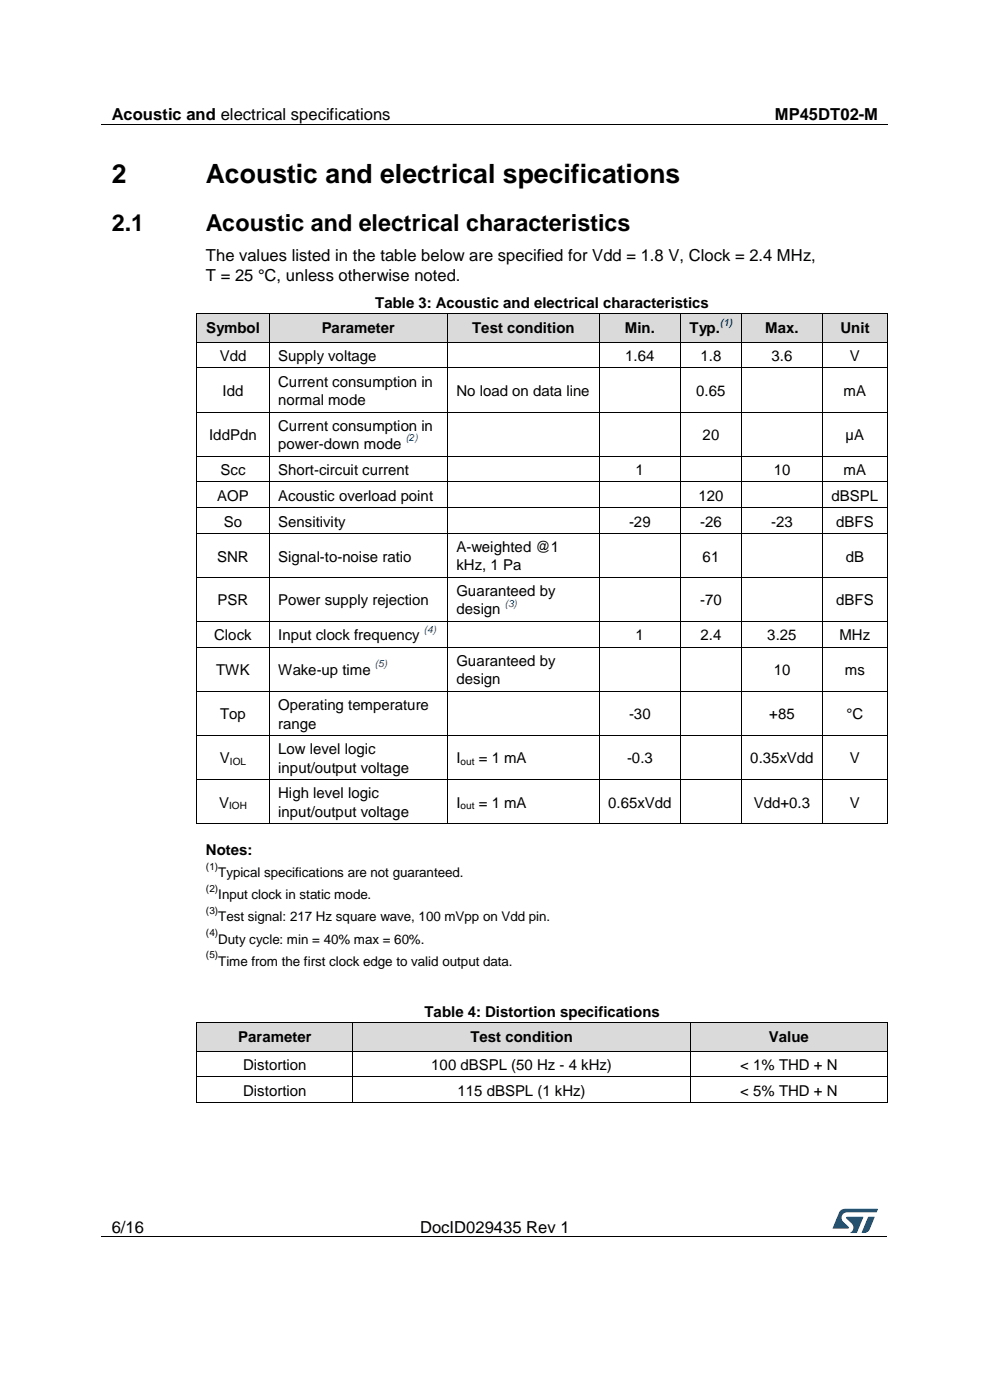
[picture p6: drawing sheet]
<svg xmlns="http://www.w3.org/2000/svg" width="210mm" height="297mm" viewBox="0 0 210 297" stroke-linecap="round" stroke-linejoin="round" font-family="sans-serif">
<path d="M21.5 26.5h166.7M21.5 262.4h166.7" fill="none" stroke="#000" stroke-width=".21"/>
<path d="M104.9 26.4h.1v.1h-.1zM61.6 262.3h.1v.2h-.1zM148 262.3h.1v.2h-.1z" fill="#000"/>
<g fill="#005288">
<path d="M178.2 256.9l.6-.4h.4h7l-.3 .7h-6.1a1.18 1.18 0 0 0-1.2 .7 1.18 1.18 0 0 0 .2 1.3l1.2 1.1v.3h-3.3z"/>
<path d="M184.2 258.2h1.3l-1 2.6a1.31 1.31 0 0 1-1.7 .7z"/>
<path d="M179.6 258.2h3.6l-1.5 3.4h-1.4a1.29 1.29 0 0 0 .4-2l-1.1-1.1z"/>
</g>
<g fill="#dadada">
<path d="M41.8 66.5h15.3v6h-15.3z" fill-rule="evenodd"/>
<path d="M57.1 66.5h37.8v6h-37.8z" fill-rule="evenodd"/>
<path d="M95 66.5h32.1v6h-32.1z" fill-rule="evenodd"/>
<path d="M127.2 66.5h17.1v6h-17.1z" fill-rule="evenodd"/>
<path d="M144.4 66.5h12.9v6h-12.9z" fill-rule="evenodd"/>
<path d="M157.3 66.5h17.2v6h-17.2z" fill-rule="evenodd"/>
<path d="M174.5 66.5h13.7v6h-13.7z" fill-rule="evenodd"/>
</g>
<g fill="#dadada">
<path d="M43.7 66.5h11.5v6h-11.5z"/>
<path d="M59 66.5h34v6h-34z"/>
<path d="M96.8 66.5h28.4v6h-28.4z"/>
<path d="M129 66.5h13.5v6h-13.5z"/>
<path d="M146.3 66.5h9.1v6h-9.1z"/>
<path d="M159.2 66.5h13.4v6h-13.4z"/>
<path d="M176.4 66.5h9.9v6h-9.9z"/>
</g>
<g fill="#000">
<path d="M41.7 72.5h.2v.2h-.2zM41.7 78h.2v.1h-.2zM41.7 66.5h.1zM41.9 72.5h.1v.2h-.1zM57 72.5h.1v.2h-.1zM57 78h.1v.1h-.1zM57 66.5h.1zM57.1 72.5h.2v.2h-.2zM94.8 72.5h.2v.2h-.2zM94.8 78h.2v.1h-.2zM94.8 66.5h.1zM95 72.5h.1v.2h-.1z"/>
<path d="M127 72.5h.2v.2h-.2zM127 78h.2v.1h-.2zM127 66.5h.1zM127.2 72.5h.1v.2h-.1zM144.3 72.5h.1v.2h-.1zM144.3 78h.1v.1h-.1zM144.3 66.5h.1zM144.4 72.5h.2v.2h-.2zM157.2 72.5h.2v.2h-.2zM157.2 78h.2v.1h-.2zM157.2 66.5h.1zM157.4 72.5h.1v.2h-.1z"/>
<path d="M174.4 72.5h.2v.2h-.2zM174.4 78h.2v.1h-.2zM174.6 72.5h.2v.2h-.2zM188.1 72.5h.2v.2h-.2zM188.1 78h.2v.1h-.2zM188.2 66.5h.1zM41.7 87.3h.2v.2h-.2zM41.7 96.7h.2v.2h-.2zM57 87.3h.1v.2h-.1zM57 96.7h.1v.2h-.1zM94.8 87.3h.2v.2h-.2zM94.8 96.7h.2v.2h-.2z"/>
<path d="M127 87.3h.2v.2h-.2zM127 96.7h.2v.2h-.2zM144.3 87.3h.1v.2h-.1zM144.3 96.7h.1v.2h-.1zM157.2 87.3h.2v.2h-.2zM157.2 96.7h.2v.2h-.2zM174.4 87.3h.2v.2h-.2zM174.4 96.7h.2v.2h-.2zM188.1 87.3h.2v.2h-.2zM188.1 96.7h.2v.2h-.2zM41.7 102.2h.2v.1h-.2zM41.7 107.6h.2v.2h-.2z"/>
<path d="M41.7 113.1h.2v.2h-.2zM57 102.2h.1v.1h-.1zM57 107.6h.1v.2h-.1zM57 113.1h.1v.2h-.1zM94.8 102.2h.2v.1h-.2zM94.8 107.6h.2v.2h-.2zM94.8 113.1h.2v.2h-.2zM127 102.2h.2v.1h-.2zM127 107.6h.2v.2h-.2zM127 113.1h.2v.2h-.2zM144.3 102.2h.1v.1h-.1zM144.3 107.6h.1v.2h-.1z"/>
<path d="M144.3 113.1h.1v.2h-.1zM157.2 102.2h.2v.1h-.2zM157.2 107.6h.2v.2h-.2zM157.2 113.1h.2v.2h-.2zM174.4 102.2h.2v.1h-.2zM174.4 107.6h.2v.2h-.2zM174.4 113.1h.2v.2h-.2zM188.1 102.2h.2v.1h-.2zM188.1 107.6h.2v.2h-.2zM188.1 113.1h.2v.2h-.2zM41.7 122.4h.2v.2h-.2zM41.7 131.8h.2v.2h-.2z"/>
<path d="M41.7 137.2h.2v.2h-.2zM57 122.4h.1v.2h-.1zM57 131.8h.1v.2h-.1zM57 137.2h.1v.2h-.1zM94.8 122.4h.2v.2h-.2zM94.8 131.8h.2v.2h-.2zM94.8 137.2h.2v.2h-.2zM127 122.4h.2v.2h-.2zM127 131.8h.2v.2h-.2zM127 137.2h.2v.2h-.2zM144.3 122.4h.1v.2h-.1zM144.3 131.8h.1v.2h-.1z"/>
<path d="M144.3 137.2h.1v.2h-.1zM157.2 122.4h.2v.2h-.2zM157.2 131.8h.2v.2h-.2zM157.2 137.2h.2v.2h-.2zM174.4 122.4h.2v.2h-.2zM174.4 131.8h.2v.2h-.2zM174.4 137.2h.2v.2h-.2zM188.1 122.4h.2v.2h-.2zM188.1 131.8h.2v.2h-.2zM188.1 137.2h.2v.2h-.2zM41.7 146.6h.2v.2h-.2zM41.7 156h.2v.1h-.2z"/>
<path d="M57 146.6h.1v.2h-.1zM57 156h.1v.1h-.1zM94.8 146.6h.2v.2h-.2zM94.8 156h.2v.1h-.2zM127 146.6h.2v.2h-.2zM127 156h.2v.1h-.2zM144.3 146.6h.1v.2h-.1zM144.3 156h.1v.1h-.1zM157.2 146.6h.2v.2h-.2zM157.2 156h.2v.1h-.2zM174.4 146.6h.2v.2h-.2zM174.4 156h.2v.1h-.2z"/>
<path d="M188.1 146.6h.2v.2h-.2zM188.1 156h.2v.1h-.2zM41.7 165.3h.2v.2h-.2zM41.7 174.7h.2v.1h-.2zM57 165.3h.1v.2h-.1zM57 174.7h.1v.1h-.1zM94.8 165.3h.2v.2h-.2zM94.8 174.7h.2v.1h-.2zM127 165.3h.2v.2h-.2zM127 174.7h.2v.1h-.2zM144.3 165.3h.1v.2h-.1zM144.3 174.7h.1v.1h-.1z"/>
<path d="M157.2 165.3h.2v.2h-.2zM157.2 174.7h.2v.1h-.2zM174.4 165.3h.2v.2h-.2zM174.4 174.7h.2v.1h-.2zM188.1 165.3h.2v.2h-.2zM188.1 174.7h.2v.1h-.2z"/>
</g>
<g fill="none" stroke="#000" stroke-width=".21">
<path d="M41.8 66.5v6M41.8 72.7v5.3M41.8 78.1v9.2M41.8 66.5h15.2M41.9 78.1h15.1M42 72.6h15M57.1 66.5v6M57.1 72.7v5.3M57.1 78.1v9.2M57.1 66.5h37.7M57.1 78.1h37.7M57.3 72.6h37.5"/>
<path d="M94.9 66.5v6M94.9 72.7v5.3M94.9 78.1v9.2M94.9 66.5h32.1M95 78.1h32M95.1 72.6h31.9M127.1 66.5v6M127.1 72.7v5.3M127.1 78.1v9.2M127.1 66.5h17.2M127.2 78.1h17.1M127.3 72.6h17"/>
<path d="M144.4 66.5v6M144.4 72.7v5.3M144.4 78.1v9.2M144.4 66.5h12.8M144.4 78.1h12.8M144.6 72.6h12.6M157.3 66.5v6M157.3 72.7v5.3M157.3 78.1v9.2M157.3 66.5h17.2M157.4 78.1h17M157.5 72.6h16.9"/>
<path d="M174.5 66.5v6M174.5 72.7v5.3M174.5 78.1v9.2M174.5 66.5h13.7M174.6 78.1h13.5M174.8 72.6h13.3M188.2 66.5v6M188.2 72.7v5.3M188.2 78.1v9.2M41.8 87.5v9.2M41.8 96.9v5.3M41.9 87.4h15.1"/>
<path d="M41.9 96.8h15.1M57.1 87.5v9.2M57.1 96.9v5.3M57.1 87.4h37.7M57.1 96.8h37.7M94.9 87.5v9.2M94.9 96.9v5.3M95 87.4h32M95 96.8h32M127.1 87.5v9.2M127.1 96.9v5.3M127.2 87.4h17.1"/>
<path d="M127.2 96.8h17.1M144.4 87.5v9.2M144.4 96.9v5.3M144.4 87.4h12.8M144.4 96.8h12.8M157.3 87.5v9.2M157.3 96.9v5.3M157.4 87.4h17M157.4 96.8h17M174.5 87.5v9.2M174.5 96.9v5.3M174.6 87.4h13.5"/>
<path d="M174.6 96.8h13.5M188.2 87.5v9.2M188.2 96.9v5.3M41.8 102.3v5.3M41.8 107.8v5.3M41.8 113.3v9.1M41.9 102.2h15.1M41.9 107.7h15.1M41.9 113.2h15.1M57.1 102.3v5.3M57.1 107.8v5.3M57.1 113.3v9.1"/>
<path d="M57.1 102.2h37.7M57.1 107.7h37.7M57.1 113.2h37.7M94.9 102.3v5.3M94.9 107.8v5.3M94.9 113.3v9.1M95 102.2h32M95 107.7h32M95 113.2h32M127.1 102.3v5.3M127.1 107.8v5.3M127.1 113.3v9.1"/>
<path d="M127.2 102.2h17.1M127.2 107.7h17.1M127.2 113.2h17.1M144.4 102.3v5.3M144.4 107.8v5.3M144.4 113.3v9.1M144.4 102.2h12.8M144.4 107.7h12.8M144.4 113.2h12.8M157.3 102.3v5.3M157.3 107.8v5.3M157.3 113.3v9.1"/>
<path d="M157.4 102.2h17M157.4 107.7h17M157.4 113.2h17M174.5 102.3v5.3M174.5 107.8v5.3M174.5 113.3v9.1M174.6 102.2h13.5M174.6 107.7h13.5M174.6 113.2h13.5M188.2 102.3v5.3M188.2 107.8v5.3M188.2 113.3v9.1"/>
<path d="M41.8 122.6v9.2M41.8 132v5.2M41.8 137.4v9.2M41.9 122.5h15.1M41.9 131.9h15.1M41.9 137.3h15.1M57.1 122.6v9.2M57.1 132v5.2M57.1 137.4v9.2M57.1 122.5h37.7M57.1 131.9h37.7M57.1 137.3h37.7"/>
<path d="M94.9 122.6v9.2M94.9 132v5.2M94.9 137.4v9.2M95 122.5h32M95 131.9h32M95 137.3h32M127.1 122.6v9.2M127.1 132v5.2M127.1 137.4v9.2M127.2 122.5h17.1M127.2 131.9h17.1M127.2 137.3h17.1"/>
<path d="M144.4 122.6v9.2M144.4 132v5.2M144.4 137.4v9.2M144.4 122.5h12.8M144.4 131.9h12.8M144.4 137.3h12.8M157.3 122.6v9.2M157.3 132v5.2M157.3 137.4v9.2M157.4 122.5h17M157.4 131.9h17M157.4 137.3h17"/>
<path d="M174.5 122.6v9.2M174.5 132v5.2M174.5 137.4v9.2M174.6 122.5h13.5M174.6 131.9h13.5M174.6 137.3h13.5M188.2 122.6v9.2M188.2 132v5.2M188.2 137.4v9.2M41.8 146.8v9.2M41.8 156.1v9.2M41.9 146.7h15.1"/>
<path d="M41.9 156h15.1M57.1 146.8v9.2M57.1 156.1v9.2M57.1 146.7h37.7M57.1 156h37.7M94.9 146.8v9.2M94.9 156.1v9.2M95 146.7h32M95 156h32M127.1 146.8v9.2M127.1 156.1v9.2M127.2 146.7h17.1"/>
<path d="M127.2 156h17.1M144.4 146.8v9.2M144.4 156.1v9.2M144.4 146.7h12.8M144.4 156h12.8M157.3 146.8v9.2M157.3 156.1v9.2M157.4 146.7h17M157.4 156h17M174.5 146.8v9.2M174.5 156.1v9.2M174.6 146.7h13.5"/>
<path d="M174.6 156h13.5M188.2 146.8v9.2M188.2 156.1v9.2M41.8 165.5v9.2M41.9 165.4h15.1M41.9 174.8h15.1M57.1 165.5v9.2M57.1 165.4h37.7M57.1 174.8h37.7M94.9 165.5v9.2M95 165.4h32M95 174.8h32"/>
<path d="M127.1 165.5v9.2M127.2 165.4h17.1M127.2 174.8h17.1M144.4 165.5v9.2M144.4 165.4h12.8M144.4 174.8h12.8M157.3 165.5v9.2M157.4 165.4h17M157.4 174.8h17M174.5 165.5v9.2M174.6 165.4h13.5M174.6 174.8h13.5"/>
<path d="M188.2 165.5v9.2"/>
</g>
<g fill="#dadada">
<path d="M41.8 216.9h32.9v6h-32.9z" fill-rule="evenodd"/>
<path d="M74.8 216.9h71.7v6h-71.7z" fill-rule="evenodd"/>
<path d="M146.6 216.9h41.6v6h-41.6z" fill-rule="evenodd"/>
</g>
<g fill="#dadada">
<path d="M43.7 216.9h29.2v6h-29.2z"/>
<path d="M76.7 216.9h67.9v6h-67.9z"/>
<path d="M148.4 216.9h37.9v6h-37.9z"/>
</g>
<g fill="#000">
<path d="M41.7 216.8l.1 .1zM74.7 216.8l.1 .1zM146.5 216.8l.1 .1zM188.2 216.8l.1 .1zM41.7 222.9h.2v.2h-.2zM41.7 228.4h.2v.2h-.2zM41.7 233.9h.2v.2h-.2zM41.9 222.9h.1v.2h-.1zM74.7 222.9h.1v.2h-.1zM74.7 228.4h.1v.2h-.1zM74.7 233.9h.1v.2h-.1zM74.8 222.9h.2v.2h-.2z"/>
<path d="M146.4 222.9h.2v.2h-.2zM146.4 228.4h.2v.2h-.2zM146.4 233.9h.2v.2h-.2zM146.6 222.9h.2v.2h-.2zM188.1 222.9h.2v.2h-.2zM188.1 228.4h.2v.2h-.2zM188.1 233.9h.2v.2h-.2z"/>
</g>
<g fill="none" stroke="#000" stroke-width=".21">
<path d="M41.8 216.9v6M41.8 216.9h32.9M74.8 216.9v6M74.8 216.9h71.7M146.5 216.9v6M146.6 216.9h41.6M188.2 216.9v6M41.8 223.1v5.3M41.8 228.6v5.3M41.9 228.5h32.8M41.9 234h32.8M42 223h32.7"/>
<path d="M74.8 223.1v5.3M74.8 228.6v5.3M74.8 228.5h71.6M74.8 234h71.6M75 223h71.4M146.5 223.1v5.3M146.5 228.6v5.3M146.6 228.5h41.5M146.6 234h41.5M146.8 223h41.3M188.2 223.1v5.3M188.2 228.6v5.3"/>
</g>
<g font-size="5.6">
<text x="23.7" y="38.9">2</text>
<text x="43.7" y="38.9">Acoustic and electrical specifications</text>
</g>
<g font-size="5">
<text x="23.7" y="49">2.1</text>
<text x="43.7" y="49">Acoustic and electrical characteristics</text>
</g>
<g font-size="3.5">
<text x="23.7" y="25.5">Acoustic and electrical specifications</text>
<text x="164.3" y="25.5">MP45DT02-M</text>
<text x="43.7" y="55.5">The values listed in the table below are specified for Vdd = 1.8 V, Clock = 2.4 MHz,</text>
<text x="43.7" y="59.5">T = 25 °C, unless otherwise noted.</text>
<text x="23.7" y="261.5">6/16</text>
<text x="89.1" y="261.5">DocID029435 Rev 1</text>
</g>
<g font-size="3.2">
<text x="79.6" y="65.3">Table 3: Acoustic and electrical characteristics</text>
<text x="43.7" y="70.7">Symbol</text>
<text x="68.2" y="70.7">Parameter</text>
<text x="100.2" y="70.7">Test condition</text>
<text x="132.5" y="70.7">Min.</text>
<text x="146.3" y="70.7">Typ.</text>
<text x="162.3" y="70.7">Max.</text>
<text x="178.3" y="70.7">Unit</text>
<text x="46.6" y="76.6">Vdd</text>
<text x="59" y="76.6">Supply voltage</text>
<text x="132.6" y="76.6">1.64</text>
<text x="148.6" y="76.6">1.8</text>
<text x="163.7" y="76.6">3.6</text>
<text x="180.3" y="76.6">V</text>
<text x="47.2" y="84">Idd</text>
<text x="59" y="82.1">Current consumption in</text>
<text x="96.8" y="84">No load on data line</text>
<text x="147.7" y="84">0.65</text>
<text x="178.9" y="84">mA</text>
<text x="59" y="85.9">normal mode</text>
<text x="44.4" y="93.3">IddPdn</text>
<text x="59" y="91.4">Current consumption in</text>
<text x="59" y="95.2">power-down mode</text>
<text x="149.1" y="93.3">20</text>
<text x="179.4" y="93.3">µA</text>
<text x="46.8" y="100.8">Scc</text>
<text x="59" y="100.8">Short-circuit current</text>
<text x="134.8" y="100.8">1</text>
<text x="164.1" y="100.8">10</text>
<text x="178.9" y="100.8">mA</text>
<text x="46.1" y="106.2">AOP</text>
<text x="59" y="106.2">Acoustic overload point</text>
<text x="148.2" y="106.2">120</text>
<text x="176.4" y="106.2">dBSPL</text>
<text x="47.5" y="111.7">So</text>
<text x="59" y="111.7">Sensitivity</text>
<text x="133.4" y="111.7">-29</text>
<text x="148.5" y="111.7">-26</text>
<text x="163.6" y="111.7">-23</text>
<text x="177.4" y="111.7">dBFS</text>
<text x="46.1" y="119.1">SNR</text>
<text x="59" y="119.1">Signal-to-noise ratio</text>
<text x="96.8" y="117.2">A-weighted @1</text>
<text x="149.1" y="119.1">61</text>
<text x="179.4" y="119.1">dB</text>
<text x="96.8" y="121">kHz, 1 Pa</text>
<text x="46.1" y="128.4">PSR</text>
<text x="59" y="128.4">Power supply rejection</text>
<text x="96.8" y="126.5">Guaranteed by</text>
<text x="96.8" y="130.3">design</text>
<text x="148.5" y="128.4">-70</text>
<text x="177.4" y="128.4">dBFS</text>
<text x="45.4" y="135.8">Clock</text>
<text x="59" y="135.8">Input clock frequency</text>
<text x="134.8" y="135.8">1</text>
<text x="148.6" y="135.8">2.4</text>
<text x="162.8" y="135.8">3.25</text>
<text x="178.1" y="135.8">MHz</text>
<text x="45.9" y="143.3">TWK</text>
<text x="59" y="143.2">Wake-up time</text>
<text x="96.8" y="141.3">Guaranteed by</text>
<text x="164.1" y="143.3">10</text>
<text x="179.2" y="143.3">ms</text>
<text x="96.8" y="145.2">design</text>
<text x="46.7" y="152.6">Top</text>
<text x="59" y="150.7">Operating temperature</text>
<text x="59" y="154.6">range</text>
<text x="133.4" y="152.6">-30</text>
<text x="163.2" y="152.6">+85</text>
<text x="179.6" y="152.6">°C</text>
<text x="46.7" y="162">V</text>
<text x="59" y="160">Low level logic</text>
<text x="96.8" y="162">I</text>
<text x="101.6" y="162">= 1 mA</text>
<text x="133" y="162">-0.3</text>
<text x="159.2" y="162">0.35xVdd</text>
<text x="180.3" y="162">V</text>
<text x="59" y="163.9">input/output voltage</text>
<text x="46.5" y="171.3">V</text>
<text x="59" y="169.4">High level logic</text>
<text x="59" y="173.2">input/output voltage</text>
<text x="96.8" y="171.3">I</text>
<text x="101.6" y="171.3">= 1 mA</text>
<text x="129" y="171.3">0.65xVdd</text>
<text x="159.9" y="171.3">Vdd+0.3</text>
<text x="180.3" y="171.3">V</text>
<text x="43.7" y="181.3">Notes:</text>
<text x="90" y="215.7">Table 4: Distortion specifications</text>
<text x="50.5" y="221.1">Parameter</text>
<text x="99.8" y="221.1">Test condition</text>
<text x="163.1" y="221.1">Value</text>
<text x="51.6" y="227">Distortion</text>
<text x="91.5" y="227">100 dBSPL (50 Hz - 4 kHz)</text>
<text x="157" y="227">&lt; 1% THD + N</text>
<text x="51.6" y="232.5">Distortion</text>
<text x="97" y="232.5">115 dBSPL (1 kHz)</text>
<text x="157" y="232.5">&lt; 5% THD + N</text>
</g>
<g font-size="2.8">
<text x="46.3" y="186.1">Typical specifications are not guaranteed.</text>
<text x="46.3" y="190.8">Input clock in static mode.</text>
<text x="46.3" y="195.5">Test signal: 217 Hz square wave, 100 mVpp on Vdd pin.</text>
<text x="46.3" y="200.2">Duty cycle: min = 40% max = 60%.</text>
<text x="46.3" y="204.9">Time from the first clock edge to valid output data.</text>
</g>
<g font-size="2.1" fill="#00f">
<text x="152.7" y="69.1">(1)</text>
<text x="86.1" y="93.6">(2)</text>
<text x="107.1" y="128.7">(3)</text>
<text x="89.9" y="134.2">(4)</text>
<text x="79.5" y="141.6">(5)</text>
</g>
<g font-size="2.1">
<text x="48.8" y="162.3">IOL</text>
<text x="97.7" y="162.3">out</text>
<text x="48.6" y="171.7">IOH</text>
<text x="97.7" y="171.7">out</text>
<text x="43.7" y="184.5">(1)</text>
<text x="43.7" y="189.2">(2)</text>
<text x="43.7" y="193.9">(3)</text>
<text x="43.7" y="198.6">(4)</text>
<text x="43.7" y="203.3">(5)</text>
</g>
</svg>
